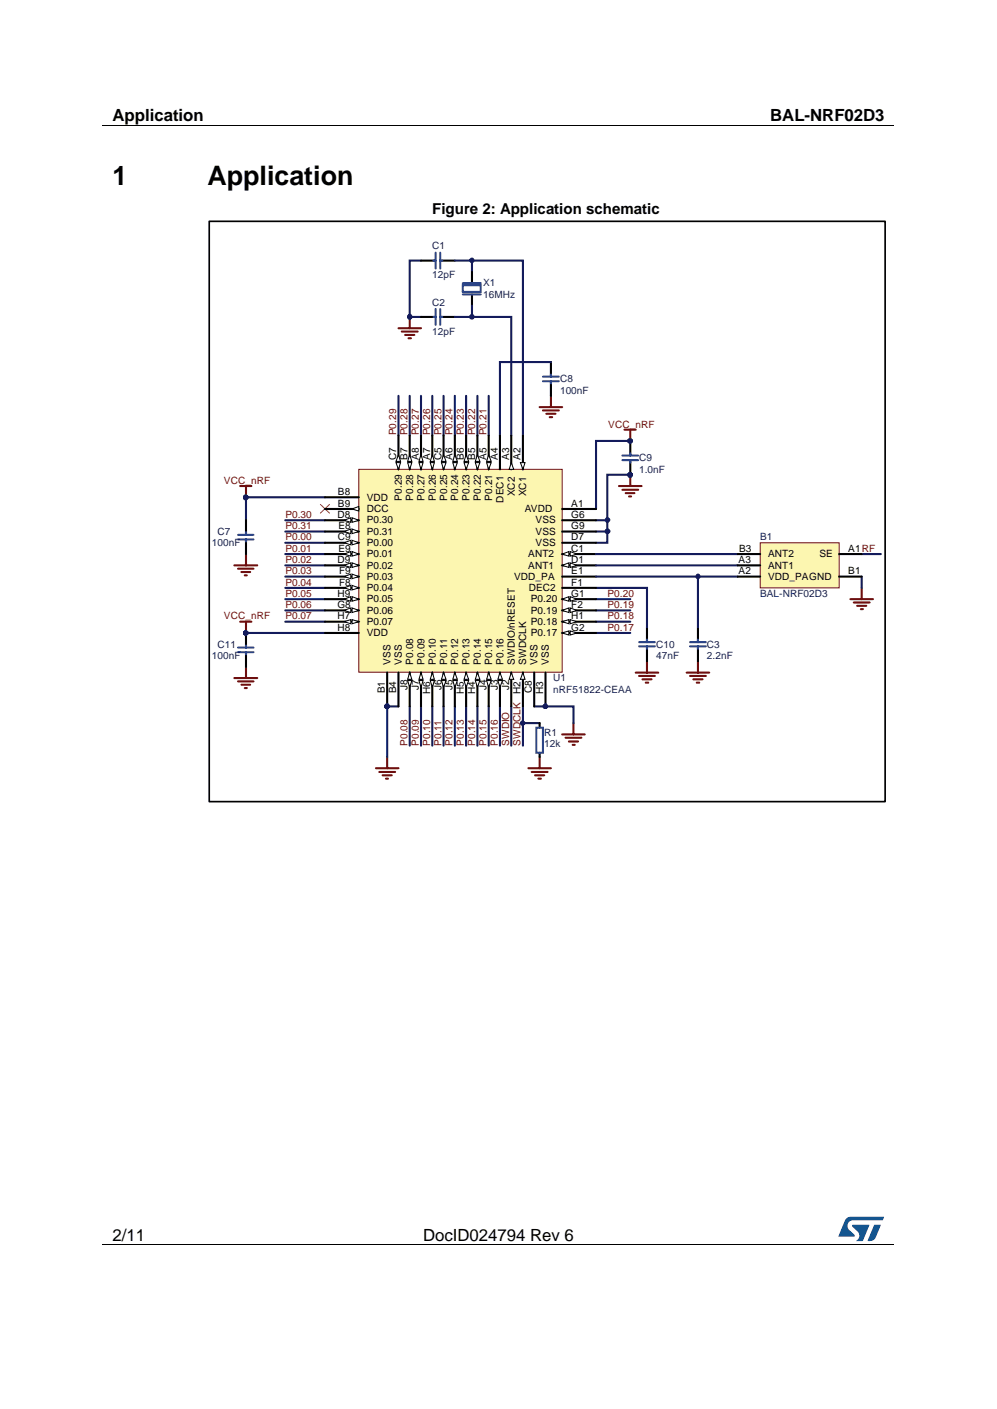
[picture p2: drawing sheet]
<svg xmlns="http://www.w3.org/2000/svg" width="210mm" height="297mm" viewBox="0 0 210 297" stroke-linecap="round" stroke-linejoin="round" font-family="sans-serif">
<path d="M21.5 26.4h166.7M21.5 262.4h166.7" fill="none" stroke="#000" stroke-width=".21"/>
<g fill="#000">
<path d="M105 26.4h.1v.1h-.1z" fill-rule="evenodd"/>
<path d="M61.6 262.3h.1v.2h-.1z" fill-rule="evenodd"/>
<path d="M148 262.3h.2v.2h-.2z" fill-rule="evenodd"/>
</g>
<g fill="#005288">
<path d="M178.2 256.9l.6-.4h.4l7 .1-.3 .6h-6.1a1.26 1.26 0 0 0-1.3 1.1 1.26 1.26 0 0 0 .8 1.4l.7 .6v.3l-3.3 .1z"/>
<path d="M184.2 258.2l1.3 .1-1 2.5a1.32 1.32 0 0 1-1.7 .7z"/>
<path d="M179.6 258.2l3.6 .1-1.5 3.3h-1.4a1.35 1.35 0 0 0 .7-1.2 1.35 1.35 0 0 0-.8-1.2l-.6-.6z"/>
</g>
<g fill="none" stroke="#6d0e0f" stroke-width=".44">
<path d="M113.7 85.8h4.7M114.4 86.5h3.3M115.1 87.2h1.9M115.8 87.9h.5M116.1 83.4v2.4M130.4 102.5h4.8M131.1 103.2h3.4M131.8 103.9h1.9M132.5 104.6h.5M132.8 100.1v2.4M136.3 139.4v2.4M113.7 159.6v2.3"/>
<path d="M133.9 141.8h4.8M134.6 142.5h3.4M135.3 143.2h2M136 143.9h.6M111.3 161.9h4.8M112 162.7h3.4M112.7 163.4h2M113.4 164.1h.5"/>
</g>
<circle cx="132.7" cy="100.1" r=".48" fill="#131b5c"/>
<circle cx="132.7" cy="100.1" r=".48" fill="none" stroke="#131b5c" stroke-width=".21"/>
<path d="M50.6 131h2.4M51.8 131v2.4" fill="none" stroke="#6d0e0f" stroke-width=".44"/>
<circle cx="51.8" cy="133.4" r=".48" fill="#131b5c"/>
<circle cx="51.8" cy="133.4" r=".48" fill="none" stroke="#131b5c" stroke-width=".21"/>
<g fill="none" stroke="#6d0e0f" stroke-width=".44">
<path d="M49.4 119.2h4.8M50.1 119.9h3.3M50.6 102.5h2.4M51.8 102.5v2.3M51.8 116.8v2.4M50.9 120.6h1.8M51.6 121.3h.4M49.4 142.9h4.8M50.1 143.6h3.3M50.9 144.3h1.8M51.6 145h.4M51.8 140.6v2.3"/>
<path d="M81.6 159.6v2.3M79.2 161.9h4.7M79.9 162.7h3.3M80.6 163.4h1.9M81.3 164.1h.4"/>
</g>
<path d="M86.3 148.9v8.3M88.7 148.9v8.3M91.1 148.9v8.3M93.4 148.9v8.3M95.8 148.9v8.3M98.2 148.9v8.3M100.6 148.9v8.3" fill="none" stroke="#131b5c" stroke-width=".44"/>
<circle cx="51.8" cy="104.9" r=".5" fill="#131b5c"/>
<circle cx="51.8" cy="104.9" r=".5" fill="none" stroke="#131b5c" stroke-width=".21"/>
<path d="M116.1 76.3v3.1M116.1 80.4v3M132.8 97v3.1" fill="none" stroke="#000002" stroke-width=".44"/>
<path d="M114.4 79.4h3.3M116.1 79v.4M114.4 80.4h3.3M116.1 80.4v.4" fill="none" stroke="#2b50a3" stroke-width=".44"/>
<circle cx="132.7" cy="100.1" r=".48" fill="#131b5c"/>
<circle cx="132.7" cy="100.1" r=".48" fill="none" stroke="#131b5c" stroke-width=".21"/>
<path d="M132.8 92.9v3.1" fill="none" stroke="#000002" stroke-width=".44"/>
<circle cx="132.8" cy="92.9" r=".46" fill="#131b5c"/>
<circle cx="132.8" cy="92.9" r=".46" fill="none" stroke="#131b5c" stroke-width=".21"/>
<path d="M131.1 96h3.4M131.1 97h3.4M132.8 95.6v.4M132.8 97v.5" fill="none" stroke="#2b50a3" stroke-width=".44"/>
<circle cx="132.7" cy="100.1" r=".48" fill="#131b5c"/>
<circle cx="132.7" cy="100.1" r=".48" fill="none" stroke="#131b5c" stroke-width=".21"/>
<circle cx="132.8" cy="92.9" r=".46" fill="#131b5c"/>
<circle cx="132.8" cy="92.9" r=".46" fill="none" stroke="#131b5c" stroke-width=".21"/>
<g fill="none" stroke="#131b5c" stroke-width=".44">
<path d="M83.9 83.4v8.4M86.3 83.4v8.4M88.7 83.4v8.4M91.1 83.4v8.4M93.4 83.4v8.4M95.8 83.4v8.4M103 83.4v8.4M60.1 114.4h8.4M60.1 116.8h8.4M60.1 119.2h8.4M127.9 112v2.4h-2.3M60.1 128.7h8.4"/>
<path d="M60.1 131h8.4M60.1 123.9h8.4M60.1 121.5h8.4M60.1 126.3h8.4M125.6 128.7h7.2M125.6 133.4h7.2M125.6 131h7.2M103 148.9v8.3M105.3 148.9v8.3M107.7 148.9v8.3M110.2 148.9v8.3"/>
</g>
<path d="M136.3 132.2v3.2M136.3 136.2v3.2" fill="none" stroke="#000002" stroke-width=".44"/>
<path d="M134.6 135.4h3.4M134.6 136.2h3.4M136.3 134.8v.6M136.3 136.2v.6" fill="none" stroke="#2b50a3" stroke-width=".44"/>
<circle cx="128" cy="112" r=".49" fill="#131b5c"/>
<circle cx="128" cy="112" r=".49" fill="none" stroke="#131b5c" stroke-width=".21"/>
<path d="M132.8 100.1h-4.9v11.9h-2.3" fill="none" stroke="#131b5c" stroke-width=".44"/>
<circle cx="128" cy="112" r=".49" fill="#131b5c"/>
<circle cx="128" cy="112" r=".49" fill="none" stroke="#131b5c" stroke-width=".21"/>
<circle cx="132.7" cy="100.1" r=".48" fill="#131b5c"/>
<circle cx="132.7" cy="100.1" r=".48" fill="none" stroke="#131b5c" stroke-width=".21"/>
<path d="M132.8 92.9h-7.2v14.4" fill="none" stroke="#131b5c" stroke-width=".44"/>
<circle cx="132.8" cy="92.9" r=".46" fill="#131b5c"/>
<circle cx="132.8" cy="92.9" r=".46" fill="none" stroke="#131b5c" stroke-width=".21"/>
<path d="M116.1 76.3h-10.8v15.5M98.2 83.4v8.4M100.6 83.4v8.4M60.1 109.7h8.4M60.1 112h8.4M125.6 109.7h2.3M125.6 123.9h10.7v8.3M125.6 126.3h7.2" fill="none" stroke="#131b5c" stroke-width=".44"/>
<path d="M118.4 154.8h4.8M119.1 155.5h3.4M119.8 156.3h2M120.6 157h.5M120.8 152.4v2.4" fill="none" stroke="#6d0e0f" stroke-width=".44"/>
<circle cx="128" cy="109.6" r=".49" fill="#131b5c"/>
<circle cx="128" cy="109.6" r=".49" fill="none" stroke="#131b5c" stroke-width=".21"/>
<path d="M83.9 69.2h4.8M84.6 69.9h3.4M85.3 70.6h2M86.1 71.3h.5M86.3 66.8v2.4" fill="none" stroke="#6d0e0f" stroke-width=".44"/>
<circle cx="86.3" cy="66.8" r=".47" fill="#131b5c"/>
<circle cx="86.3" cy="66.8" r=".47" fill="none" stroke="#131b5c" stroke-width=".21"/>
<path d="M88.7 54.9h-2.4v11.9h2.4" fill="none" stroke="#131b5c" stroke-width=".44"/>
<circle cx="86.3" cy="66.8" r=".47" fill="#131b5c"/>
<circle cx="86.3" cy="66.8" r=".47" fill="none" stroke="#131b5c" stroke-width=".21"/>
<path d="M99.4 54.9v2.4" fill="none" stroke="#131b5c" stroke-width=".44"/>
<circle cx="99.4" cy="54.9" r=".47" fill="#131b5c"/>
<circle cx="99.4" cy="54.9" r=".47" fill="none" stroke="#131b5c" stroke-width=".21"/>
<path d="M88.7 54.9h3.1M92.7 54.9h3.1M99.4 57.3v2.4M88.7 66.8h3.1M92.7 66.8h3.1M99.4 62.1v2.3M51.8 133.4v3.1M51.8 137.5v3.1" fill="none" stroke="#000002" stroke-width=".44"/>
<path d="M91.3 54.9h.5M91.8 53.3v3.3M92.7 53.3v3.3M92.7 54.9h.5M97.5 59.7h3.8M91.3 66.8h.5M91.8 65.1v3.4M92.7 65.1v3.4M92.7 66.8h.5M97.5 60.1h3.8v1.4h-3.8zM97.5 62.1h3.8" fill="none" stroke="#2b50a3" stroke-width=".44"/>
<circle cx="51.8" cy="133.4" r=".48" fill="#131b5c"/>
<circle cx="51.8" cy="133.4" r=".48" fill="none" stroke="#131b5c" stroke-width=".21"/>
<path d="M50.1 136.5h3.3M50.1 137.5h3.3M51.8 136.1v.4M51.8 137.5v.4" fill="none" stroke="#2b50a3" stroke-width=".44"/>
<circle cx="51.8" cy="133.4" r=".48" fill="#131b5c"/>
<circle cx="51.8" cy="133.4" r=".48" fill="none" stroke="#131b5c" stroke-width=".21"/>
<path d="M51.8 133.4h16.7" fill="none" stroke="#131b5c" stroke-width=".44"/>
<circle cx="51.8" cy="133.4" r=".48" fill="#131b5c"/>
<circle cx="51.8" cy="133.4" r=".48" fill="none" stroke="#131b5c" stroke-width=".21"/>
<path d="M99.4 64.4v2.4" fill="none" stroke="#131b5c" stroke-width=".44"/>
<circle cx="99.4" cy="66.8" r=".47" fill="#131b5c"/>
<circle cx="99.4" cy="66.8" r=".47" fill="none" stroke="#131b5c" stroke-width=".21"/>
<path d="M95.8 54.9h14.4v36.9M95.8 66.8h11.9v25M51.8 104.8h16.7" fill="none" stroke="#131b5c" stroke-width=".44"/>
<circle cx="51.8" cy="104.9" r=".5" fill="#131b5c"/>
<circle cx="51.8" cy="104.9" r=".5" fill="none" stroke="#131b5c" stroke-width=".21"/>
<path d="M110.2 152.4h3.5" fill="none" stroke="#131b5c" stroke-width=".44"/>
<circle cx="110.1" cy="152.4" r=".48" fill="#131b5c"/>
<circle cx="110.1" cy="152.4" r=".48" fill="none" stroke="#131b5c" stroke-width=".21"/>
<path d="M51.8 104.8v4.9M112.5 148.9h8.3v3.5" fill="none" stroke="#131b5c" stroke-width=".44"/>
<circle cx="51.8" cy="104.9" r=".5" fill="#131b5c"/>
<circle cx="51.8" cy="104.9" r=".5" fill="none" stroke="#131b5c" stroke-width=".21"/>
<path d="M131.5 90.6h2.4M132.8 90.6v2.3" fill="none" stroke="#6d0e0f" stroke-width=".44"/>
<circle cx="132.8" cy="92.9" r=".46" fill="#131b5c"/>
<circle cx="132.8" cy="92.9" r=".46" fill="none" stroke="#131b5c" stroke-width=".21"/>
<path d="M51.8 109.7v3M51.8 113.7v3.1" fill="none" stroke="#000002" stroke-width=".44"/>
<path d="M50.1 112.7h3.3M50.1 113.7h3.3M51.8 112.2v.5M51.8 113.7v.5" fill="none" stroke="#2b50a3" stroke-width=".44"/>
<path d="M67.5 106.3l1.9 1.9M69.4 106.3l-1.9 1.9" fill="none" stroke="#ed1c24" stroke-width=".21"/>
<path d="M83.9 148.9h-2.3v10.7" fill="none" stroke="#131b5c" stroke-width=".44"/>
<circle cx="81.5" cy="148.9" r=".47" fill="#131b5c"/>
<circle cx="81.5" cy="148.9" r=".47" fill="none" stroke="#131b5c" stroke-width=".21"/>
<path d="M147 132.2v3.2M147 136.2v3.2M113.7 152.4v1M113.7 158.7v.9" fill="none" stroke="#000002" stroke-width=".44"/>
<path d="M145.4 135.4h3.3M145.4 136.2h3.3M147 134.8v.6M147 136.2v.6M113 153.4h1.4v5.3h-1.4z" fill="none" stroke="#2b50a3" stroke-width=".44"/>
<path d="M147 139.4v2.4M144.7 141.8h4.7M145.4 142.5h3.3M146.1 143.2h1.9M146.8 143.9h.5" fill="none" stroke="#6d0e0f" stroke-width=".44"/>
<path d="M75.6 98.9h42.8v42.8h-42.8z" fill="#fcf6b0"/>
<path d="M75.6 98.9h42.8v42.8h-42.8z" fill="none" stroke="#6d0e0f" stroke-width=".21"/>
<path d="M68.5 104.8h7.1M68.5 133.4h7.1M81.6 141.8v7.1" fill="none" stroke="#000002" stroke-width=".44"/>
<circle cx="81.5" cy="148.9" r=".47" fill="#131b5c"/>
<circle cx="81.5" cy="148.9" r=".47" fill="none" stroke="#131b5c" stroke-width=".21"/>
<path d="M118.4 119.2h7.2M118.4 121.5h7.2" fill="none" stroke="#000002" stroke-width=".44"/>
<path d="M118.4 119.2l1.4-.6v1z" fill-rule="evenodd" fill="#fff"/>
<path d="M118.4 119.2l1.4-.6v1z" fill="none" stroke="#000002" stroke-width=".21"/>
<path d="M120.1 118.6l1.4 .6-1.4 .4z" fill-rule="evenodd" fill="#fff"/>
<path d="M120.1 118.6l1.4 .6-1.4 .4z" fill="none" stroke="#000002" stroke-width=".21"/>
<path d="M118.4 116.8h7.2" fill="none" stroke="#000002" stroke-width=".44"/>
<path d="M118.4 116.8l1.4-.5v.9z" fill-rule="evenodd" fill="#fff"/>
<path d="M118.4 116.8l1.4-.5v.9z" fill="none" stroke="#000002" stroke-width=".21"/>
<path d="M120.1 116.3l1.4 .5-1.4 .4z" fill-rule="evenodd" fill="#fff"/>
<path d="M120.1 116.3l1.4 .5-1.4 .4z" fill="none" stroke="#000002" stroke-width=".21"/>
<path d="M110.2 91.8v7.1M118.4 107.3h7.2M83.9 141.8v7.1M112.5 141.8v7.1" fill="none" stroke="#000002" stroke-width=".44"/>
<path d="M109.6 97.5h1l-.4 1.4z" fill-rule="evenodd" fill="#fff"/>
<path d="M109.6 97.5h1l-.4 1.4z" fill="none" stroke="#000002" stroke-width=".21"/>
<path d="M107.7 91.8v7.1" fill="none" stroke="#000002" stroke-width=".44"/>
<path d="M107.7 97.5l.5 1.4h-.9z" fill-rule="evenodd" fill="#fff"/>
<path d="M107.7 97.5l.5 1.4h-.9z" fill="none" stroke="#000002" stroke-width=".21"/>
<path d="M68.5 107.3h7.1" fill="none" stroke="#000002" stroke-width=".44"/>
<path d="M74.2 107.3l1.4-.5v.9z" fill-rule="evenodd" fill="#fff"/>
<path d="M74.2 107.3l1.4-.5v.9z" fill="none" stroke="#000002" stroke-width=".21"/>
<path d="M68.5 109.7h7.1" fill="none" stroke="#000002" stroke-width=".44"/>
<path d="M74.2 109.1l1.4 .6-1.4 .4z" fill-rule="evenodd" fill="#fff"/>
<path d="M74.2 109.1l1.4 .6-1.4 .4z" fill="none" stroke="#000002" stroke-width=".21"/>
<path d="M72.5 109.7l1.4-.6v1z" fill-rule="evenodd" fill="#fff"/>
<path d="M72.5 109.7l1.4-.6v1z" fill="none" stroke="#000002" stroke-width=".21"/>
<path d="M68.5 114.4h7.1" fill="none" stroke="#000002" stroke-width=".44"/>
<path d="M74.2 113.9l1.4 .5-1.4 .5z" fill-rule="evenodd" fill="#fff"/>
<path d="M74.2 113.9l1.4 .5-1.4 .5z" fill="none" stroke="#000002" stroke-width=".21"/>
<path d="M72.5 114.4l1.4-.5v1z" fill-rule="evenodd" fill="#fff"/>
<path d="M72.5 114.4l1.4-.5v1z" fill="none" stroke="#000002" stroke-width=".21"/>
<path d="M68.5 116.8h7.1" fill="none" stroke="#000002" stroke-width=".44"/>
<path d="M74.2 116.3l1.4 .5-1.4 .4z" fill-rule="evenodd" fill="#fff"/>
<path d="M74.2 116.3l1.4 .5-1.4 .4z" fill="none" stroke="#000002" stroke-width=".21"/>
<path d="M72.5 116.8l1.4-.5v.9z" fill-rule="evenodd" fill="#fff"/>
<path d="M72.5 116.8l1.4-.5v.9z" fill="none" stroke="#000002" stroke-width=".21"/>
<path d="M68.5 119.2h7.1" fill="none" stroke="#000002" stroke-width=".44"/>
<path d="M74.2 118.6l1.4 .6-1.4 .4z" fill-rule="evenodd" fill="#fff"/>
<path d="M74.2 118.6l1.4 .6-1.4 .4z" fill="none" stroke="#000002" stroke-width=".21"/>
<path d="M72.5 119.2l1.4-.6v1z" fill-rule="evenodd" fill="#fff"/>
<path d="M72.5 119.2l1.4-.6v1z" fill="none" stroke="#000002" stroke-width=".21"/>
<path d="M68.5 121.5h7.1" fill="none" stroke="#000002" stroke-width=".44"/>
<path d="M74.2 121l1.4 .5-1.4 .5z" fill-rule="evenodd" fill="#fff"/>
<path d="M74.2 121l1.4 .5-1.4 .5z" fill="none" stroke="#000002" stroke-width=".21"/>
<path d="M72.5 121.5l1.4-.5v1z" fill-rule="evenodd" fill="#fff"/>
<path d="M72.5 121.5l1.4-.5v1z" fill="none" stroke="#000002" stroke-width=".21"/>
<path d="M68.5 123.9h7.1" fill="none" stroke="#000002" stroke-width=".44"/>
<path d="M74.2 123.4l1.4 .5-1.4 .5z" fill-rule="evenodd" fill="#fff"/>
<path d="M74.2 123.4l1.4 .5-1.4 .5z" fill="none" stroke="#000002" stroke-width=".21"/>
<path d="M72.5 123.9l1.4-.5v1z" fill-rule="evenodd" fill="#fff"/>
<path d="M72.5 123.9l1.4-.5v1z" fill="none" stroke="#000002" stroke-width=".21"/>
<path d="M68.5 126.3h7.1" fill="none" stroke="#000002" stroke-width=".44"/>
<path d="M74.2 125.8l1.4 .5-1.4 .4z" fill-rule="evenodd" fill="#fff"/>
<path d="M74.2 125.8l1.4 .5-1.4 .4z" fill="none" stroke="#000002" stroke-width=".21"/>
<path d="M72.5 126.3l1.4-.5v.9z" fill-rule="evenodd" fill="#fff"/>
<path d="M72.5 126.3l1.4-.5v.9z" fill="none" stroke="#000002" stroke-width=".21"/>
<path d="M68.5 128.7h7.1" fill="none" stroke="#000002" stroke-width=".44"/>
<path d="M74.2 128.1l1.4 .6-1.4 .4z" fill-rule="evenodd" fill="#fff"/>
<path d="M74.2 128.1l1.4 .6-1.4 .4z" fill="none" stroke="#000002" stroke-width=".21"/>
<path d="M72.5 128.7l1.4-.6v1z" fill-rule="evenodd" fill="#fff"/>
<path d="M72.5 128.7l1.4-.6v1z" fill="none" stroke="#000002" stroke-width=".21"/>
<path d="M68.5 131h7.1" fill="none" stroke="#000002" stroke-width=".44"/>
<path d="M74.2 130.6l1.4 .4-1.4 .5z" fill-rule="evenodd" fill="#fff"/>
<path d="M74.2 130.6l1.4 .4-1.4 .5z" fill="none" stroke="#000002" stroke-width=".21"/>
<path d="M72.5 131l1.4-.4v.9z" fill-rule="evenodd" fill="#fff"/>
<path d="M72.5 131l1.4-.4v.9z" fill="none" stroke="#000002" stroke-width=".21"/>
<path d="M86.3 141.8v7.1" fill="none" stroke="#000002" stroke-width=".44"/>
<path d="M86.3 141.8l.5 1.4h-.9z" fill-rule="evenodd" fill="#fff"/>
<path d="M86.3 141.8l.5 1.4h-.9z" fill="none" stroke="#000002" stroke-width=".21"/>
<path d="M85.9 143.5h.9l-.5 1.4z" fill-rule="evenodd" fill="#fff"/>
<path d="M85.9 143.5h.9l-.5 1.4z" fill="none" stroke="#000002" stroke-width=".21"/>
<path d="M88.7 141.8v7.1" fill="none" stroke="#000002" stroke-width=".44"/>
<path d="M88.7 141.8l.4 1.4h-.8z" fill-rule="evenodd" fill="#fff"/>
<path d="M88.7 141.8l.4 1.4h-.8z" fill="none" stroke="#000002" stroke-width=".21"/>
<path d="M88.3 143.5h.8l-.4 1.4z" fill-rule="evenodd" fill="#fff"/>
<path d="M88.3 143.5h.8l-.4 1.4z" fill="none" stroke="#000002" stroke-width=".21"/>
<path d="M91.1 141.8v7.1" fill="none" stroke="#000002" stroke-width=".44"/>
<path d="M91.1 141.8l.4 1.4h-.9z" fill-rule="evenodd" fill="#fff"/>
<path d="M91.1 141.8l.4 1.4h-.9z" fill="none" stroke="#000002" stroke-width=".21"/>
<path d="M90.6 143.5h.9l-.4 1.4z" fill-rule="evenodd" fill="#fff"/>
<path d="M90.6 143.5h.9l-.4 1.4z" fill="none" stroke="#000002" stroke-width=".21"/>
<path d="M93.4 141.8v7.1" fill="none" stroke="#000002" stroke-width=".44"/>
<path d="M93.4 141.8l.6 1.4h-1z" fill-rule="evenodd" fill="#fff"/>
<path d="M93.4 141.8l.6 1.4h-1z" fill="none" stroke="#000002" stroke-width=".21"/>
<path d="M93 143.5h1l-.6 1.4z" fill-rule="evenodd" fill="#fff"/>
<path d="M93 143.5h1l-.6 1.4z" fill="none" stroke="#000002" stroke-width=".21"/>
<path d="M103 91.8v7.1M105.3 91.8v7.1" fill="none" stroke="#000002" stroke-width=".44"/>
<path d="M102.5 97.5h1l-.5 1.4z" fill-rule="evenodd" fill="#fff"/>
<path d="M102.5 97.5h1l-.5 1.4z" fill="none" stroke="#000002" stroke-width=".21"/>
<path d="M103 95.9l.5 1.4h-1z" fill-rule="evenodd" fill="#fff"/>
<path d="M103 95.9l.5 1.4h-1z" fill="none" stroke="#000002" stroke-width=".21"/>
<path d="M100.6 91.8v7.1" fill="none" stroke="#000002" stroke-width=".44"/>
<path d="M100.1 97.5h1l-.5 1.4z" fill-rule="evenodd" fill="#fff"/>
<path d="M100.1 97.5h1l-.5 1.4z" fill="none" stroke="#000002" stroke-width=".21"/>
<path d="M100.6 95.9l.5 1.4h-1z" fill-rule="evenodd" fill="#fff"/>
<path d="M100.6 95.9l.5 1.4h-1z" fill="none" stroke="#000002" stroke-width=".21"/>
<path d="M98.2 91.8v7.1" fill="none" stroke="#000002" stroke-width=".44"/>
<path d="M97.8 97.5h.9l-.5 1.4z" fill-rule="evenodd" fill="#fff"/>
<path d="M97.8 97.5h.9l-.5 1.4z" fill="none" stroke="#000002" stroke-width=".21"/>
<path d="M98.2 95.9l.5 1.4h-.9z" fill-rule="evenodd" fill="#fff"/>
<path d="M98.2 95.9l.5 1.4h-.9z" fill="none" stroke="#000002" stroke-width=".21"/>
<path d="M95.8 91.8v7.1" fill="none" stroke="#000002" stroke-width=".44"/>
<path d="M95.4 97.5h.9l-.5 1.4z" fill-rule="evenodd" fill="#fff"/>
<path d="M95.4 97.5h.9l-.5 1.4z" fill="none" stroke="#000002" stroke-width=".21"/>
<path d="M95.8 95.9l.5 1.4h-.9z" fill-rule="evenodd" fill="#fff"/>
<path d="M95.8 95.9l.5 1.4h-.9z" fill="none" stroke="#000002" stroke-width=".21"/>
<path d="M93.4 91.8v7.1" fill="none" stroke="#000002" stroke-width=".44"/>
<path d="M93 97.5h1l-.6 1.4z" fill-rule="evenodd" fill="#fff"/>
<path d="M93 97.5h1l-.6 1.4z" fill="none" stroke="#000002" stroke-width=".21"/>
<path d="M93.4 95.9l.6 1.4h-1z" fill-rule="evenodd" fill="#fff"/>
<path d="M93.4 95.9l.6 1.4h-1z" fill="none" stroke="#000002" stroke-width=".21"/>
<path d="M88.7 91.8v7.1" fill="none" stroke="#000002" stroke-width=".44"/>
<path d="M88.3 97.5h.8l-.4 1.4z" fill-rule="evenodd" fill="#fff"/>
<path d="M88.3 97.5h.8l-.4 1.4z" fill="none" stroke="#000002" stroke-width=".21"/>
<path d="M88.7 95.9l.4 1.4h-.8z" fill-rule="evenodd" fill="#fff"/>
<path d="M88.7 95.9l.4 1.4h-.8z" fill="none" stroke="#000002" stroke-width=".21"/>
<path d="M91.1 91.8v7.1" fill="none" stroke="#000002" stroke-width=".44"/>
<path d="M90.6 97.5h.9l-.4 1.4z" fill-rule="evenodd" fill="#fff"/>
<path d="M90.6 97.5h.9l-.4 1.4z" fill="none" stroke="#000002" stroke-width=".21"/>
<path d="M91.1 95.9l.4 1.4h-.9z" fill-rule="evenodd" fill="#fff"/>
<path d="M91.1 95.9l.4 1.4h-.9z" fill="none" stroke="#000002" stroke-width=".21"/>
<path d="M83.9 91.8v7.1" fill="none" stroke="#000002" stroke-width=".44"/>
<path d="M83.4 97.5h1l-.5 1.4z" fill-rule="evenodd" fill="#fff"/>
<path d="M83.4 97.5h1l-.5 1.4z" fill="none" stroke="#000002" stroke-width=".21"/>
<path d="M83.9 95.9l.5 1.4h-1z" fill-rule="evenodd" fill="#fff"/>
<path d="M83.9 95.9l.5 1.4h-1z" fill="none" stroke="#000002" stroke-width=".21"/>
<path d="M86.3 91.8v7.1" fill="none" stroke="#000002" stroke-width=".44"/>
<path d="M85.9 97.5h.9l-.5 1.4z" fill-rule="evenodd" fill="#fff"/>
<path d="M85.9 97.5h.9l-.5 1.4z" fill="none" stroke="#000002" stroke-width=".21"/>
<path d="M86.3 95.9l.5 1.4h-.9z" fill-rule="evenodd" fill="#fff"/>
<path d="M86.3 95.9l.5 1.4h-.9z" fill="none" stroke="#000002" stroke-width=".21"/>
<path d="M118.4 133.4h7.2" fill="none" stroke="#000002" stroke-width=".44"/>
<path d="M118.4 133.4l1.4-.4v.9z" fill-rule="evenodd" fill="#fff"/>
<path d="M118.4 133.4l1.4-.4v.9z" fill="none" stroke="#000002" stroke-width=".21"/>
<path d="M120.1 133l1.4 .4-1.4 .5z" fill-rule="evenodd" fill="#fff"/>
<path d="M120.1 133l1.4 .4-1.4 .5z" fill="none" stroke="#000002" stroke-width=".21"/>
<path d="M118.4 131h7.2" fill="none" stroke="#000002" stroke-width=".44"/>
<path d="M118.4 131l1.4-.4v.9z" fill-rule="evenodd" fill="#fff"/>
<path d="M118.4 131l1.4-.4v.9z" fill="none" stroke="#000002" stroke-width=".21"/>
<path d="M120.1 130.6l1.4 .4-1.4 .5z" fill-rule="evenodd" fill="#fff"/>
<path d="M120.1 130.6l1.4 .4-1.4 .5z" fill="none" stroke="#000002" stroke-width=".21"/>
<path d="M118.4 128.7h7.2" fill="none" stroke="#000002" stroke-width=".44"/>
<path d="M118.4 128.7l1.4-.6v1z" fill-rule="evenodd" fill="#fff"/>
<path d="M118.4 128.7l1.4-.6v1z" fill="none" stroke="#000002" stroke-width=".21"/>
<path d="M120.1 128.1l1.4 .6-1.4 .4z" fill-rule="evenodd" fill="#fff"/>
<path d="M120.1 128.1l1.4 .6-1.4 .4z" fill="none" stroke="#000002" stroke-width=".21"/>
<path d="M118.4 126.3h7.2" fill="none" stroke="#000002" stroke-width=".44"/>
<path d="M118.4 126.3l1.4-.5v.9z" fill-rule="evenodd" fill="#fff"/>
<path d="M118.4 126.3l1.4-.5v.9z" fill="none" stroke="#000002" stroke-width=".21"/>
<path d="M120.1 125.8l1.4 .5-1.4 .4z" fill-rule="evenodd" fill="#fff"/>
<path d="M120.1 125.8l1.4 .5-1.4 .4z" fill="none" stroke="#000002" stroke-width=".21"/>
<path d="M118.4 123.9h7.2M95.8 141.8v7.1" fill="none" stroke="#000002" stroke-width=".44"/>
<path d="M95.8 141.8l.5 1.4h-.9z" fill-rule="evenodd" fill="#fff"/>
<path d="M95.8 141.8l.5 1.4h-.9z" fill="none" stroke="#000002" stroke-width=".21"/>
<path d="M95.4 143.5h.9l-.5 1.4z" fill-rule="evenodd" fill="#fff"/>
<path d="M95.4 143.5h.9l-.5 1.4z" fill="none" stroke="#000002" stroke-width=".21"/>
<path d="M98.2 141.8v7.1" fill="none" stroke="#000002" stroke-width=".44"/>
<path d="M98.2 141.8l.5 1.4h-.9z" fill-rule="evenodd" fill="#fff"/>
<path d="M98.2 141.8l.5 1.4h-.9z" fill="none" stroke="#000002" stroke-width=".21"/>
<path d="M97.8 143.5h.9l-.5 1.4z" fill-rule="evenodd" fill="#fff"/>
<path d="M97.8 143.5h.9l-.5 1.4z" fill="none" stroke="#000002" stroke-width=".21"/>
<path d="M100.6 141.8v7.1" fill="none" stroke="#000002" stroke-width=".44"/>
<path d="M100.6 141.8l.5 1.4h-1z" fill-rule="evenodd" fill="#fff"/>
<path d="M100.6 141.8l.5 1.4h-1z" fill="none" stroke="#000002" stroke-width=".21"/>
<path d="M100.1 143.5h1l-.5 1.4z" fill-rule="evenodd" fill="#fff"/>
<path d="M100.1 143.5h1l-.5 1.4z" fill="none" stroke="#000002" stroke-width=".21"/>
<path d="M103 141.8v7.1" fill="none" stroke="#000002" stroke-width=".44"/>
<path d="M103 141.8l.5 1.4h-1z" fill-rule="evenodd" fill="#fff"/>
<path d="M103 141.8l.5 1.4h-1z" fill="none" stroke="#000002" stroke-width=".21"/>
<path d="M102.5 143.5h1l-.5 1.4z" fill-rule="evenodd" fill="#fff"/>
<path d="M102.5 143.5h1l-.5 1.4z" fill="none" stroke="#000002" stroke-width=".21"/>
<path d="M107.7 141.8v7.1" fill="none" stroke="#000002" stroke-width=".44"/>
<path d="M107.7 141.8l.5 1.4h-.9z" fill-rule="evenodd" fill="#fff"/>
<path d="M107.7 141.8l.5 1.4h-.9z" fill="none" stroke="#000002" stroke-width=".21"/>
<path d="M110.2 141.8v7.1" fill="none" stroke="#000002" stroke-width=".44"/>
<path d="M110.2 141.8l.4 1.4h-1z" fill-rule="evenodd" fill="#fff"/>
<path d="M110.2 141.8l.4 1.4h-1z" fill="none" stroke="#000002" stroke-width=".21"/>
<path d="M105.3 141.8v7.1" fill="none" stroke="#000002" stroke-width=".44"/>
<path d="M105.3 141.8l.6 1.4h-1z" fill-rule="evenodd" fill="#fff"/>
<path d="M105.3 141.8l.6 1.4h-1z" fill="none" stroke="#000002" stroke-width=".21"/>
<path d="M104.9 143.5h1l-.6 1.4z" fill-rule="evenodd" fill="#fff"/>
<path d="M104.9 143.5h1l-.6 1.4z" fill="none" stroke="#000002" stroke-width=".21"/>
<path d="M68.5 112h7.1" fill="none" stroke="#000002" stroke-width=".44"/>
<path d="M74.2 111.5l1.4 .5-1.4 .5z" fill-rule="evenodd" fill="#fff"/>
<path d="M74.2 111.5l1.4 .5-1.4 .5z" fill="none" stroke="#000002" stroke-width=".21"/>
<path d="M72.5 112l1.4-.5v1z" fill-rule="evenodd" fill="#fff"/>
<path d="M72.5 112l1.4-.5v1z" fill="none" stroke="#000002" stroke-width=".21"/>
<path d="M118.4 114.4h7.2M118.4 109.7h7.2M118.4 112h7.2M114.9 141.8v7.1" fill="none" stroke="#000002" stroke-width=".44"/>
<circle cx="114.9" cy="148.9" r=".47" fill="#131b5c"/>
<circle cx="114.9" cy="148.9" r=".47" fill="none" stroke="#131b5c" stroke-width=".21"/>
<circle cx="81.5" cy="148.9" r=".47" fill="#131b5c"/>
<circle cx="81.5" cy="148.9" r=".47" fill="none" stroke="#131b5c" stroke-width=".21"/>
<circle cx="114.9" cy="148.9" r=".47" fill="#131b5c"/>
<circle cx="114.9" cy="148.9" r=".47" fill="none" stroke="#131b5c" stroke-width=".21"/>
<path d="M147 121.5v10.7" fill="none" stroke="#131b5c" stroke-width=".44"/>
<circle cx="147" cy="121.5" r=".46" fill="#131b5c"/>
<circle cx="147" cy="121.5" r=".46" fill="none" stroke="#131b5c" stroke-width=".21"/>
<path d="M125.6 116.8h29.8M125.6 119.2h29.8M181.5 116.8h4.1M125.6 121.5h29.8M181.5 121.5v2.4" fill="none" stroke="#131b5c" stroke-width=".44"/>
<path d="M179.2 126.3h4.7M179.9 127h3.3M180.6 127.7h1.9M181.4 128.4h.4M181.5 123.9v2.4" fill="none" stroke="#6d0e0f" stroke-width=".44"/>
<path d="M160.1 114.4h16.7v9.5h-16.7z" fill="#fcf6b0"/>
<path d="M160.1 114.4h16.7v9.5h-16.7z" fill="none" stroke="#6d0e0f" stroke-width=".21"/>
<path d="M155.4 119.2h4.7M155.4 116.8h4.7M176.8 116.8h4.7M155.4 121.5h4.7M176.8 121.5h4.7" fill="none" stroke="#000002" stroke-width=".44"/>
<path d="M44.1 46.7h142.4v122.3h-142.4z" fill="none" stroke="#000" stroke-width=".35"/>
<g font-size="5.7">
<text x="23.7" y="39">1</text>
<text x="43.7" y="39">Application</text>
</g>
<g font-size="3.5">
<text x="23.7" y="25.6">Application</text>
<text x="162.2" y="25.6">BAL-NRF02D3</text>
<text x="23.7" y="261.5">2/11</text>
<text x="89.1" y="261.5">DocID024794 Rev 6</text>
</g>
<text font-size="3.2" x="91" y="45.2">Figure 2: Application schematic</text>
<g font-size="2.1" fill="#131b5c">
<text x="91.1" y="52.5">C1</text>
<text x="91.1" y="58.7">12pF</text>
<text x="91.1" y="64.4">C2</text>
<text x="101.8" y="60.4">X1</text>
<text x="101.8" y="62.8">16MHz</text>
<text x="91.1" y="70.6">12pF</text>
<text x="118" y="80.6">C8</text>
<text x="118" y="83">100nF</text>
<text x="134.6" y="97.3">C9</text>
<text x="134.6" y="99.6">1.0nF</text>
<text x="45.8" y="112.7">C7</text>
<text x="160.1" y="113.9">B1</text>
<text x="44.6" y="115.1">100nF</text>
<text x="160.1" y="125.8">BAL-NRF02D3</text>
<text x="45.8" y="136.5">C11</text>
<text x="138.2" y="136.5">C10</text>
<text x="148.9" y="136.5">C3</text>
<text x="44.6" y="138.9">100nF</text>
<text x="116.6" y="143.7">U1</text>
<text x="138.2" y="138.9">47nF</text>
<text x="148.9" y="138.9">2.2nF</text>
<text x="116.6" y="146">nRF51822-CEAA</text>
<text x="114.6" y="155.1">R1</text>
<text x="114.6" y="157.5">12k</text>
</g>
<g font-size="2.1" fill="#6d0e0f">
<text x="83.5" y="91.8" transform="rotate(-90 83.5 91.8)">P0.29</text>
<text x="85.8" y="91.8" transform="rotate(-90 85.8 91.8)">P0.28</text>
<text x="88.2" y="91.8" transform="rotate(-90 88.2 91.8)">P0.27</text>
<text x="90.6" y="91.8" transform="rotate(-90 90.6 91.8)">P0.26</text>
<text x="93" y="91.8" transform="rotate(-90 93 91.8)">P0.25</text>
<text x="95.4" y="91.8" transform="rotate(-90 95.4 91.8)">P0.24</text>
<text x="97.7" y="91.8" transform="rotate(-90 97.7 91.8)">P0.23</text>
<text x="100.1" y="91.8" transform="rotate(-90 100.1 91.8)">P0.22</text>
<text x="102.5" y="91.8" transform="rotate(-90 102.5 91.8)">P0.21</text>
<text x="128.1" y="90.1">VCC_nRF</text>
<text x="47.2" y="102">VCC_nRF</text>
<text x="60.1" y="109.2">P0.30</text>
<text x="60.1" y="113.9">P0.00</text>
<text x="60.1" y="111.5">P0.31</text>
<text x="60.1" y="118.7">P0.02</text>
<text x="60.1" y="116.3">P0.01</text>
<text x="60.1" y="123.4">P0.04</text>
<text x="60.1" y="121">P0.03</text>
<text x="60.1" y="125.8">P0.05</text>
<text x="128" y="125.8">P0.20</text>
<text x="47.2" y="130.6">VCC_nRF</text>
<text x="60.1" y="128.2">P0.06</text>
<text x="60.1" y="130.6">P0.07</text>
<text x="128" y="130.6">P0.18</text>
<text x="128" y="128.2">P0.19</text>
<text x="128" y="132.9">P0.17</text>
<text x="85.8" y="157.2" transform="rotate(-90 85.8 157.2)">P0.08</text>
<text x="88.2" y="157.2" transform="rotate(-90 88.2 157.2)">P0.09</text>
<text x="90.6" y="157.2" transform="rotate(-90 90.6 157.2)">P0.10</text>
<text x="93" y="157.2" transform="rotate(-90 93 157.2)">P0.11</text>
<text x="95.4" y="157.2" transform="rotate(-90 95.4 157.2)">P0.12</text>
<text x="97.7" y="157.2" transform="rotate(-90 97.7 157.2)">P0.13</text>
<text x="100.1" y="157.2" transform="rotate(-90 100.1 157.2)">P0.14</text>
<text x="102.5" y="157.2" transform="rotate(-90 102.5 157.2)">P0.15</text>
<text x="104.9" y="157.2" transform="rotate(-90 104.9 157.2)">P0.16</text>
<text x="107.3" y="157.2" transform="rotate(-90 107.3 157.2)">SWDIO</text>
<text x="109.6" y="157.2" transform="rotate(-90 109.6 157.2)">SWDCLK</text>
</g>
<g font-size="2.1" fill="#000002">
<text x="83.5" y="97" transform="rotate(-90 83.5 97)">C7</text>
<text x="85.8" y="97" transform="rotate(-90 85.8 97)">B7</text>
<text x="88.2" y="97" transform="rotate(-90 88.2 97)">A8</text>
<text x="90.6" y="97" transform="rotate(-90 90.6 97)">A7</text>
<text x="93" y="97" transform="rotate(-90 93 97)">C5</text>
<text x="95.4" y="97" transform="rotate(-90 95.4 97)">A6</text>
<text x="97.7" y="97" transform="rotate(-90 97.7 97)">B6</text>
<text x="100.1" y="97" transform="rotate(-90 100.1 97)">B5</text>
<text x="102.5" y="97" transform="rotate(-90 102.5 97)">A5</text>
<text x="104.9" y="97" transform="rotate(-90 104.9 97)">A4</text>
<text x="107.3" y="97" transform="rotate(-90 107.3 97)">A3</text>
<text x="109.6" y="97" transform="rotate(-90 109.6 97)">A2</text>
<text x="71.2" y="104.4">B8</text>
<text x="71.2" y="106.8">B9</text>
<text x="77.3" y="105.6">VDD</text>
<text x="77.3" y="108">DCC</text>
<text x="84.6" y="105.5" transform="rotate(-90 84.6 105.5)">P0.29</text>
<text x="87" y="105.5" transform="rotate(-90 87 105.5)">P0.28</text>
<text x="89.4" y="105.5" transform="rotate(-90 89.4 105.5)">P0.27</text>
<text x="91.8" y="105.5" transform="rotate(-90 91.8 105.5)">P0.26</text>
<text x="94.2" y="105.5" transform="rotate(-90 94.2 105.5)">P0.25</text>
<text x="96.5" y="105.5" transform="rotate(-90 96.5 105.5)">P0.24</text>
<text x="98.9" y="105.5" transform="rotate(-90 98.9 105.5)">P0.23</text>
<text x="101.3" y="105.5" transform="rotate(-90 101.3 105.5)">P0.22</text>
<text x="103.7" y="105.5" transform="rotate(-90 103.7 105.5)">P0.21</text>
<text x="106.1" y="106" transform="rotate(-90 106.1 106)">DEC1</text>
<text x="108.5" y="104.7" transform="rotate(-90 108.5 104.7)">XC2</text>
<text x="110.6" y="108">AVDD</text>
<text x="110.8" y="104.7" transform="rotate(-90 110.8 104.7)">XC1</text>
<text x="120.4" y="106.8">A1</text>
<text x="71.1" y="109.2">D8</text>
<text x="71.2" y="113.9">C9</text>
<text x="71.3" y="111.5">E8</text>
<text x="77.3" y="110.3">P0.30</text>
<text x="77.3" y="112.7">P0.31</text>
<text x="112.8" y="110.3">VSS</text>
<text x="112.8" y="112.7">VSS</text>
<text x="120.4" y="113.9">D7</text>
<text x="120.4" y="109.2">G6</text>
<text x="120.4" y="111.5">G9</text>
<text x="71.1" y="118.7">D9</text>
<text x="71.3" y="116.3">E9</text>
<text x="77.3" y="115.1">P0.00</text>
<text x="77.3" y="117.5">P0.01</text>
<text x="77.3" y="119.9">P0.02</text>
<text x="111.3" y="119.9">ANT1</text>
<text x="111.3" y="117.5">ANT2</text>
<text x="112.8" y="115.1">VSS</text>
<text x="120.4" y="118.7">D1</text>
<text x="120.4" y="116.3">C1</text>
<text x="155.6" y="118.7">A3</text>
<text x="155.7" y="116.3">B3</text>
<text x="161.8" y="119.9">ANT1</text>
<text x="161.8" y="117.5">ANT2</text>
<text x="172.6" y="117.5">SE</text>
<text x="178.7" y="116.3">A1RF</text>
<text x="71.1" y="125.8">H9</text>
<text x="71.4" y="121">F9</text>
<text x="71.4" y="123.4">F8</text>
<text x="77.3" y="122.2">P0.03</text>
<text x="77.3" y="124.6">P0.04</text>
<text x="108.3" y="122.2">VDD_PA</text>
<text x="111.4" y="124.6">DEC2</text>
<text x="120.4" y="121">E1</text>
<text x="120.4" y="125.8">G1</text>
<text x="120.4" y="123.4">F1</text>
<text x="155.6" y="121">A2</text>
<text x="161.8" y="122.2">VDD_PAGND</text>
<text x="178.7" y="121">B1</text>
<text x="71.1" y="128.2">G8</text>
<text x="71.1" y="130.6">H7</text>
<text x="77.3" y="127">P0.05</text>
<text x="77.3" y="129.4">P0.06</text>
<text x="77.3" y="131.8">P0.07</text>
<text x="111.8" y="131.8">P0.18</text>
<text x="111.8" y="129.4">P0.19</text>
<text x="111.8" y="127">P0.20</text>
<text x="120.4" y="130.6">H1</text>
<text x="120.4" y="128.2">F2</text>
<text x="71.1" y="132.9">H8</text>
<text x="77.3" y="134.1">VDD</text>
<text x="111.8" y="134.1">P0.17</text>
<text x="120.4" y="132.9">G2</text>
<text x="82.3" y="140.1" transform="rotate(-90 82.3 140.1)">VSS</text>
<text x="84.6" y="140.1" transform="rotate(-90 84.6 140.1)">VSS</text>
<text x="87" y="140.1" transform="rotate(-90 87 140.1)">P0.08</text>
<text x="89.4" y="140.1" transform="rotate(-90 89.4 140.1)">P0.09</text>
<text x="91.8" y="140.1" transform="rotate(-90 91.8 140.1)">P0.10</text>
<text x="94.2" y="140.1" transform="rotate(-90 94.2 140.1)">P0.11</text>
<text x="96.5" y="140.1" transform="rotate(-90 96.5 140.1)">P0.12</text>
<text x="98.9" y="140.1" transform="rotate(-90 98.9 140.1)">P0.13</text>
<text x="101.3" y="140.1" transform="rotate(-90 101.3 140.1)">P0.14</text>
<text x="103.7" y="140.1" transform="rotate(-90 103.7 140.1)">P0.15</text>
<text x="106.1" y="140.1" transform="rotate(-90 106.1 140.1)">P0.16</text>
<text x="108.5" y="140.1" transform="rotate(-90 108.5 140.1)">SWDIO/nRESET</text>
<text x="110.8" y="140.1" transform="rotate(-90 110.8 140.1)">SWDCLK</text>
<text x="113.2" y="140.1" transform="rotate(-90 113.2 140.1)">VSS</text>
<text x="115.6" y="140.1" transform="rotate(-90 115.6 140.1)">VSS</text>
<text x="81.1" y="146.2" transform="rotate(-90 81.1 146.2)">B1</text>
<text x="83.5" y="146.2" transform="rotate(-90 83.5 146.2)">B4</text>
<text x="85.8" y="145.6" transform="rotate(-90 85.8 145.6)">J8</text>
<text x="88.2" y="145.6" transform="rotate(-90 88.2 145.6)">J7</text>
<text x="90.6" y="146.3" transform="rotate(-90 90.6 146.3)">H6</text>
<text x="93" y="145.6" transform="rotate(-90 93 145.6)">J6</text>
<text x="95.4" y="145.6" transform="rotate(-90 95.4 145.6)">J5</text>
<text x="97.7" y="146.3" transform="rotate(-90 97.7 146.3)">H5</text>
<text x="100.1" y="146.3" transform="rotate(-90 100.1 146.3)">H4</text>
<text x="102.5" y="145.6" transform="rotate(-90 102.5 145.6)">J4</text>
<text x="104.9" y="145.6" transform="rotate(-90 104.9 145.6)">J3</text>
<text x="107.3" y="145.6" transform="rotate(-90 107.3 145.6)">J2</text>
<text x="109.6" y="146.3" transform="rotate(-90 109.6 146.3)">H2</text>
<text x="112" y="146.2" transform="rotate(-90 112 146.2)">C8</text>
<text x="114.4" y="146.3" transform="rotate(-90 114.4 146.3)">H3</text>
</g>
</svg>
